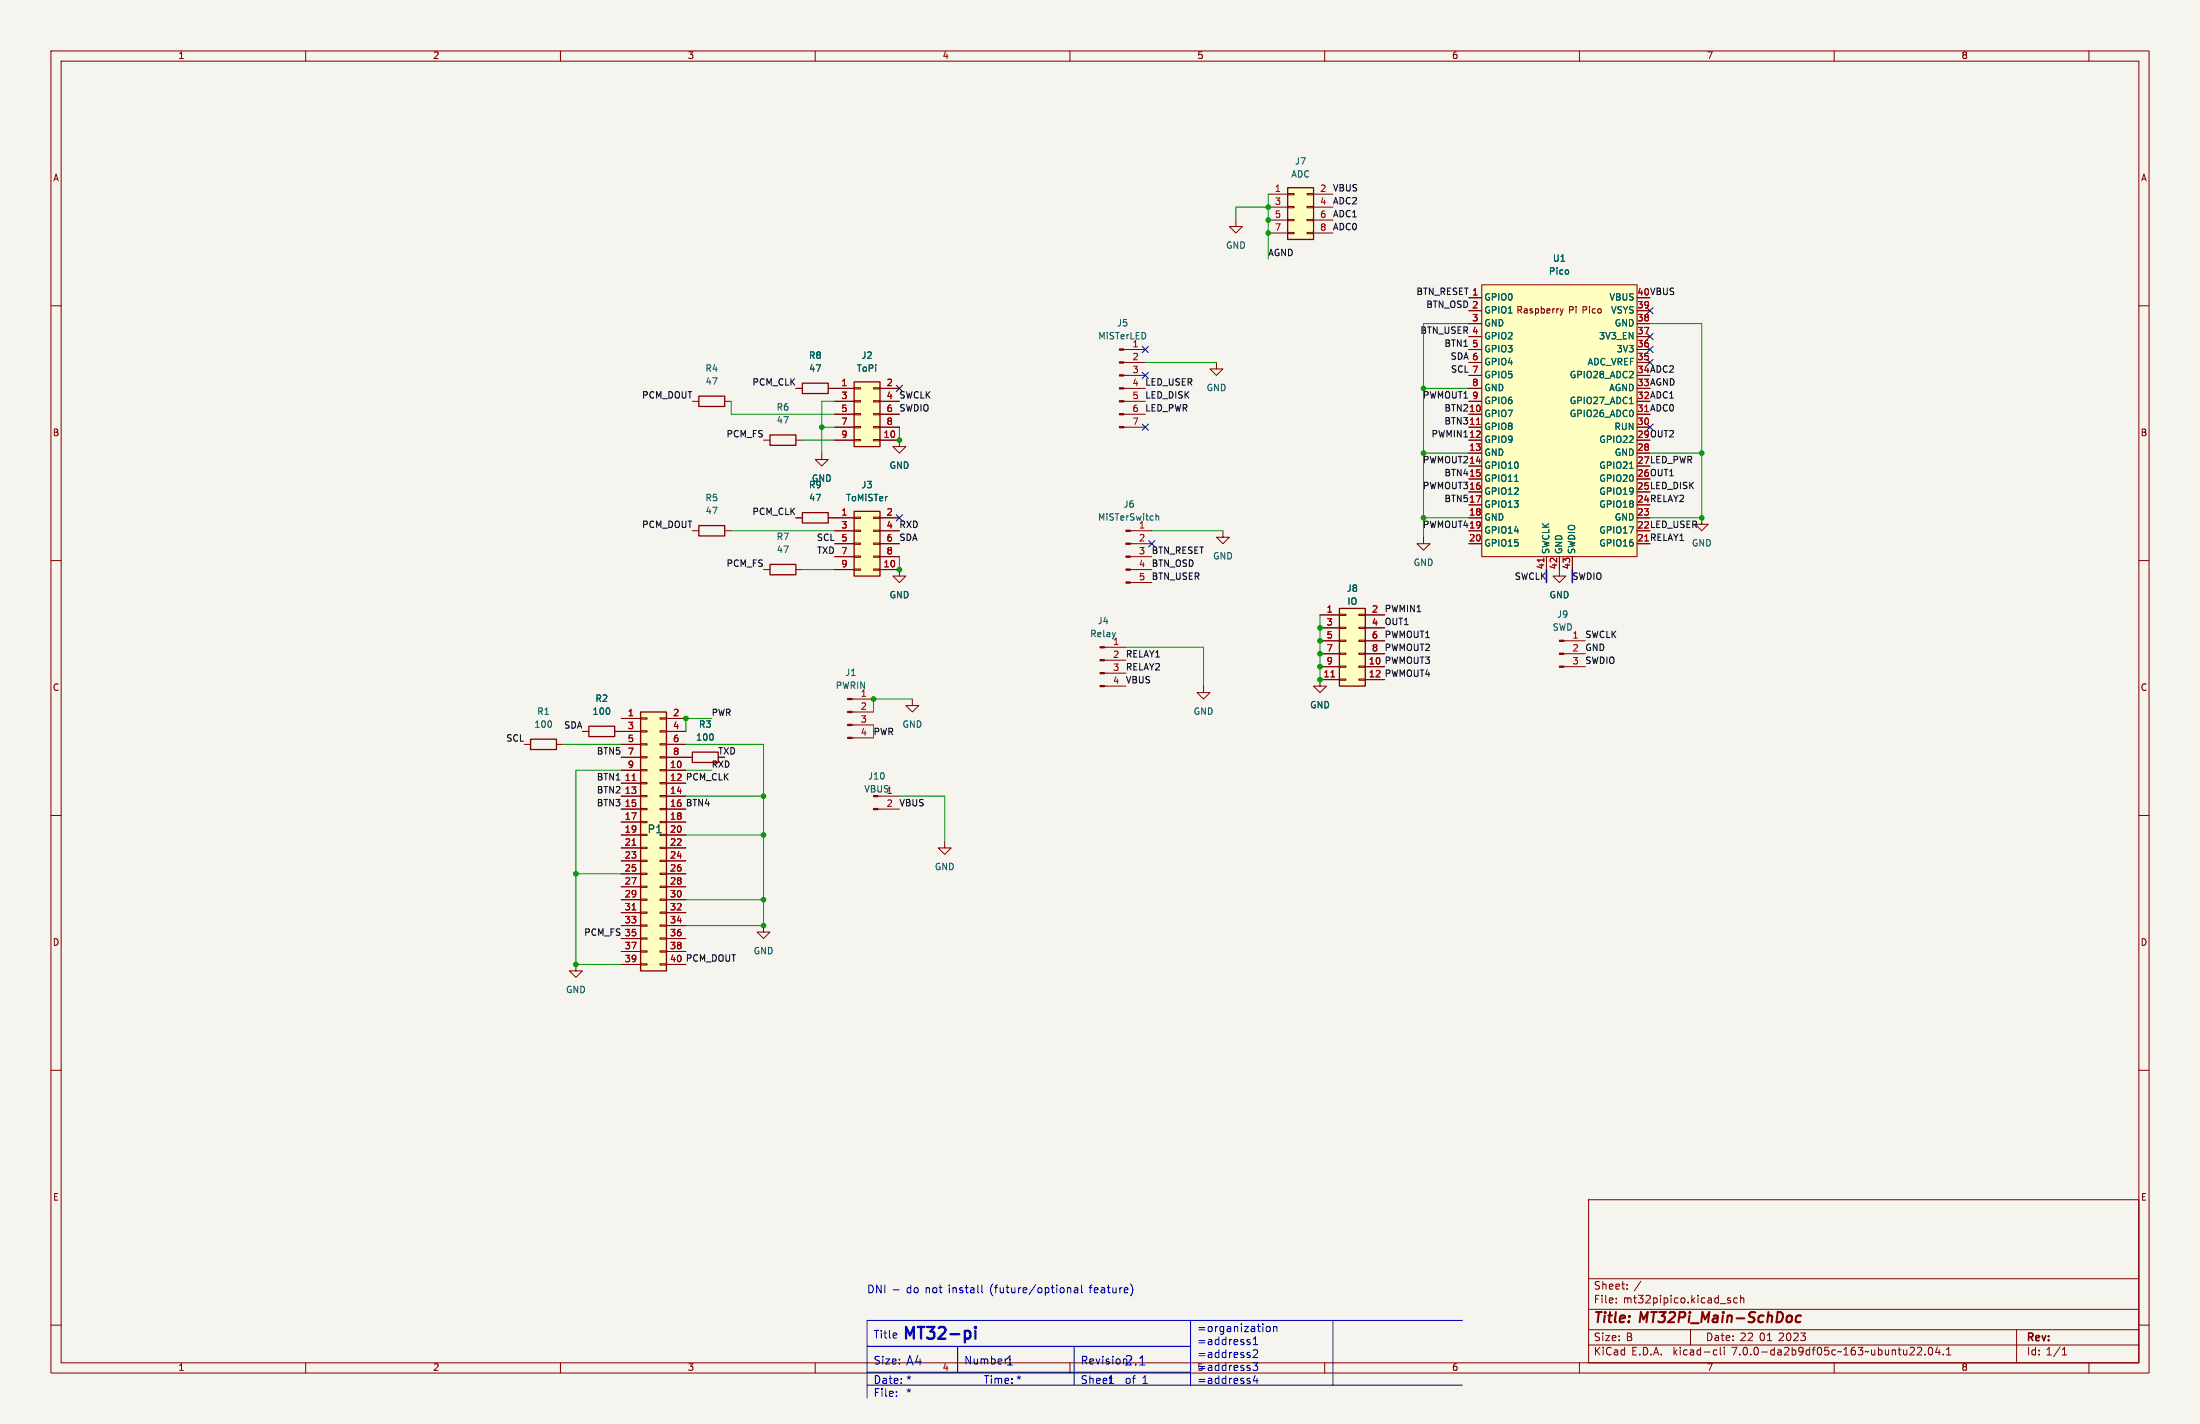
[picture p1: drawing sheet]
<svg xmlns="http://www.w3.org/2000/svg" width="432mm" height="279mm" viewBox="0 0 432 279" stroke-linecap="round" stroke-linejoin="round" font-family="sans-serif">
<path d="M0 0h431.8v279.4h-431.8z" fill="#f5f4ef" stroke="#f5f4ef" stroke-width=".2"/>
<g fill="none" stroke="#840000" stroke-width=".2">
<path d="M10 10h411.8v259.4h-411.8zM12 12h407.8v255.4h-407.8zM60 10v2M110 10v2M160 10v2M210 10v2M260 10v2M310 10v2M360 10v2M410 10v2M248.9 38.1h3.8M252.7 38h1.3v.2h-1.3z"/>
<path d="M256.5 38h1.3v.2h-1.3zM257.8 38.1h3.8M10 60h2M242.6 43.2v1.3h1.2l-1.2 1.2-1.3-1.2h1.3M248.9 40.6h3.8M248.9 43.2h3.8M248.9 45.7h3.8M252.7 45.6h1.3v.2h-1.3zM252.7 43.1h1.3v.2h-1.3zM252.7 40.5h1.3v.3h-1.3zM256.5 45.6h1.3v.2h-1.3zM256.5 43.1h1.3v.2h-1.3z"/>
<path d="M256.5 40.5h1.3v.3h-1.3zM257.8 40.6h3.8M257.8 43.2h3.8M257.8 45.7h3.8M288.3 58.4h2.5M290.8 55.9h30.5v53.3h-30.5zM419.8 60h2M135.9 78.7h1.3M142.2 78.7h1.3M156.2 76.2h1.3M162.6 76.2h5M163.8 78.7h3.8"/>
<path d="M167.6 78.6h1.3v.3h-1.3zM167.6 76.1h1.3v.2h-1.3zM171.4 78.6h1.3v.3h-1.3zM171.4 76.1h1.3v.2h-1.3zM172.7 76.2h3.8M172.7 78.7h3.8M220.6 71.1h4.2M220.6 68.6h4.2M220.6 73.7h4.2M220.6 76.2h4.2M220.6 78.7h4.2M238.8 71.1v1.3h1.2l-1.2 1.3-1.3-1.3h1.3"/>
<path d="M288.3 61h2.5M288.3 63.5h2.5M288.3 71.1h2.5M288.3 68.6h2.5M288.3 66h2.5M288.3 73.7h2.5M288.3 76.2h2.5M288.3 78.7h2.5M306.2 60.6l.3 .8M306.5 61.4l-.3 .5M306.8 60.6l-.3 .8M321.3 61h2.5"/>
<path d="M321.3 63.5h2.5M321.3 71.1h2.5M321.3 68.6h2.5M321.3 66h2.5M149.9 86.4h1.2M156.2 86.4h1.3M161.3 88.9v1.3h1.3l-1.3 1.2-1.3-1.2h1.3M163.8 81.3h3.8M163.8 83.8h3.8M163.8 86.4h3.8M167.6 86.2h1.3v.3h-1.3zM167.6 83.7h1.3v.2h-1.3z"/>
<path d="M167.6 81.2h1.3v.2h-1.3zM171.4 86.2h1.3v.3h-1.3zM171.4 83.7h1.3v.2h-1.3zM171.4 81.2h1.3v.2h-1.3zM172.7 86.4h3.8v1.2h1.3l-1.3 1.3-1.2-1.3h1.2M172.7 81.3h3.8M172.7 83.8h3.8M220.6 81.3h4.2M220.6 83.8h4.2M288.3 81.3h2.5M288.3 83.8h2.5M288.3 86.4h2.5"/>
<path d="M288.3 88.9h2.5M288.3 91.4h2.5M288.3 94h2.5M288.3 96.5h2.5M288.3 99.1h2.5M321.3 83.8h2.5M321.3 88.9h2.5M10 110h2M135.9 104.1h1.3M142.2 104.1h1.3M149.9 111.8h1.2M156.2 101.6h1.3"/>
<path d="M156.2 111.8h1.3M162.6 101.6h5M163.8 104.1h3.8M163.8 106.7h3.8M163.8 111.8h3.8M163.8 109.2h3.8M167.6 111.6h1.3v.3h-1.3zM167.6 109.1h1.3v.2h-1.3zM167.6 106.6h1.3v.2h-1.3zM167.6 104h1.3v.3h-1.3zM167.6 101.5h1.3v.2h-1.3zM171.4 111.6h1.3v.3h-1.3z"/>
<path d="M171.4 109.1h1.3v.2h-1.3zM171.4 106.6h1.3v.2h-1.3zM171.4 104h1.3v.3h-1.3zM171.4 101.5h1.3v.2h-1.3zM172.7 111.8h3.8v1.2h1.3l-1.3 1.3-1.2-1.3h1.2M172.7 101.6h3.8M172.7 104.1h3.8M172.7 106.7h3.8M172.7 109.2h3.8M221.8 104.1h4.3M221.8 106.7h4.3M221.8 114.3h4.3"/>
<path d="M221.8 111.8h4.3M221.8 109.2h4.3M240 104.1v1.3h1.3l-1.3 1.3-1.2-1.3h1.2M279.4 105.4v1.3h1.3l-1.3 1.3-1.3-1.3h1.3M288.3 101.6h2.5M288.3 104.1h2.5M288.3 106.7h2.5M303.5 109.2v2.6M306.1 109.2v3.8h1.2l-1.2 1.3-1.3-1.3h1.3M308.6 109.2v2.6M321.3 101.6h2.5M334 101.6v1.3h1.3l-1.3 1.2-1.3-1.2h1.3"/>
<path d="M419.8 110h2M167.2 139.7h4.2M167.2 137.2h4.2M179.1 137.2v1.2h1.2l-1.2 1.3-1.3-1.3h1.3M216.8 134.6h4.2M216.8 132.1h4.2M216.8 129.5h4.2M216.8 127h4.2M236.2 134.6v1.3h1.3l-1.3 1.3-1.3-1.3h1.3M259.1 120.7h3.8M259.1 130.8h3.8M259.1 123.2h3.8"/>
<path d="M259.1 125.7h3.8M259.1 128.3h3.8M262.9 133.2h1.3v.3h-1.3zM262.9 130.7h1.3v.2h-1.3zM262.9 128.1h1.3v.3h-1.3zM262.9 125.6h1.3v.3h-1.3zM262.9 123.1h1.3v.2h-1.3zM262.9 120.5h1.3v.3h-1.3zM262.9 133.4h-3.8v1.2h1.2l-1.2 1.3-1.3-1.3h1.3M266.7 133.2h1.3v.3h-1.3zM266.7 130.7h1.3v.2h-1.3zM266.7 128.1h1.3v.3h-1.3z"/>
<path d="M266.7 125.6h1.3v.3h-1.3zM266.7 123.1h1.3v.2h-1.3zM266.7 120.5h1.3v.3h-1.3zM268 120.7h3.8M268 130.8h3.8M268 133.4h3.8M268 123.2h3.8M268 125.7h3.8M268 128.3h3.8M306.9 130.8h4.2M306.9 125.7h4.2M306.9 128.3h4.2"/>
<path d="M10 160h2M102.9 146.1h1.2M109.2 146.1h1.3M114.3 143.5h1.3M120.6 143.5h5.1M121.9 148.6h3.8M121.9 141h3.8M121.9 151.1h3.8M121.9 153.7h3.8M121.9 156.2h3.8M121.9 158.8h3.8M121.9 146.1h3.8"/>
<path d="M125.7 158.6h1.3v.3h-1.3zM125.7 156.1h1.3v.2h-1.3zM125.7 153.5h1.3v.3h-1.3zM125.7 151h1.3v.3h-1.3zM125.7 148.5h1.3v.2h-1.3zM125.7 145.9h1.3v.3h-1.3zM125.7 143.4h1.3v.2h-1.3zM125.7 140.8h1.3v.3h-1.3zM129.5 158.6h1.3v.3h-1.3zM129.5 156.1h1.3v.2h-1.3zM129.5 153.5h1.3v.3h-1.3zM129.5 151h1.3v.3h-1.3z"/>
<path d="M129.5 148.5h1.3v.2h-1.3zM129.5 145.9h1.3v.3h-1.3zM129.5 143.4h1.3v.2h-1.3zM129.5 140.8h1.3v.3h-1.3zM130.8 148.6h5.1M130.8 141h3.8M130.8 151.1h3.8M130.8 153.7h3.8M130.8 156.2h3.8M130.8 158.8h3.8M130.8 143.5h3.8M130.8 146.1h3.8"/>
<path d="M167.2 144.8h4.2M167.2 142.2h4.2M172.3 158.8h4.2M172.7 156.2h3.8M419.8 160h2M121.9 161.3h3.8M121.9 163.8h3.8M121.9 166.4h3.8M121.9 168.9h3.8M121.9 171.5h3.8M121.9 174h3.8M121.9 176.5h3.8"/>
<path d="M121.9 179.1h3.8M125.7 178.9h1.3v.3h-1.3zM125.7 176.4h1.3v.3h-1.3zM125.7 173.9h1.3v.2h-1.3zM125.7 171.3h1.3v.3h-1.3zM125.7 168.8h1.3v.2h-1.3zM125.7 166.2h1.3v.3h-1.3zM125.7 163.7h1.3v.3h-1.3zM125.7 161.2h1.3v.2h-1.3zM129.5 178.9h1.3v.3h-1.3zM129.5 176.4h1.3v.3h-1.3zM129.5 173.9h1.3v.2h-1.3z"/>
<path d="M129.5 171.3h1.3v.3h-1.3zM129.5 168.8h1.3v.2h-1.3zM129.5 166.2h1.3v.3h-1.3zM129.5 163.7h1.3v.3h-1.3zM129.5 161.2h1.3v.2h-1.3zM130.8 161.3h3.8M130.8 163.8h3.8M130.8 166.4h3.8M130.8 168.9h3.8M130.8 171.5h3.8M130.8 174h3.8M130.8 176.5h3.8"/>
<path d="M130.8 179.1h3.8M185.4 165.1v1.3h1.3l-1.3 1.2-1.3-1.2h1.3M113 189.2v1.3h1.3l-1.3 1.3-1.2-1.3h1.2M121.9 181.6h3.8M121.9 184.2h3.8M121.9 186.7h3.8M121.9 189.2h3.8M125.7 189.1h1.3v.3h-1.3zM125.7 186.6h1.3v.2h-1.3zM125.7 184h1.3v.3h-1.3zM125.7 181.5h1.3v.2h-1.3zM129.5 189.1h1.3v.3h-1.3z"/>
<path d="M129.5 186.6h1.3v.2h-1.3zM129.5 184h1.3v.3h-1.3zM129.5 181.5h1.3v.2h-1.3zM130.8 181.6h3.8M130.8 184.2h3.8M130.8 186.7h3.8M130.8 189.2h3.8M149.9 181.6v1.3h1.2l-1.2 1.3-1.3-1.3h1.3M10 210h2M419.8 210h2M311.8 235.4h108v32h-108zM10 260h2"/>
<path d="M311.8 256.9h108M311.8 250.9h108M317.2 255.5v.2M317.2 254.7v.2M319.4 252.8v.2M319.4 252v.2M339.1 255.1l.5 .1 .1 .2-.2 .3-.4-.1M339.1 254.7h.5M341 254.7h-.4l-.3 .2 .1 .7h.6M341.6 254.8l.2-.1h.4l.1 1M341.6 254.2v1.5M419.8 260h2"/>
<path d="M60 267.4v2M110 267.4v2M160 267.4v2M210 267.4v2M260 267.4v2M310 267.4v2M311.8 263.9h108M311.8 260.9h108M331.8 260.9v3M336.6 264.9h.4M337 265.8l-.4 .1M337.6 264.4v1.2l.3 .3"/>
<path d="M338.4 264.4v.1M338.4 264.9v1M360 267.4v2M376.3 264.5l.6-.1 .2 .1 .1 .3-.9 1.1h.9M377.8 265.7v.2M378.7 264.4h.1a.8 .8 0 0 1 .5 .7 .8 .8 0 0 1-.5 .8 .99 .99 0 0 1-.1-1.5zM380.3 264.3l-.4 1.1h.9M380.6 264.9v1M381.4 265.7v.2M382 265.9h.9M382 264.8l.5-.4v1.5M395.8 260.9v6.5"/>
<path d="M404.8 265.9h.8M404.8 264.8l.4-.4v1.5M410 267.4v2"/>
</g>
<path d="M353.5 258.2a.66 .66 0 0 0-1 .3l-.1 .6 .2 .2h.7" fill="none" stroke="#840000" stroke-width=".4"/>
<g fill="#ffffc2" stroke="#ffffc2" stroke-width=".2">
<path d="M290.8 55.9h30.5v53.3h-30.5z"/>
<path d="M125.7 139.7h5.1v50.8h-5.1z"/>
<path d="M167.6 100.3h5.1v12.7h-5.1z"/>
<path d="M252.7 36.8h5.1v10.2h-5.1z"/>
<path d="M167.6 74.9h5.1v12.7h-5.1z"/>
<path d="M262.9 119.4h5.1v15.2h-5.1z"/>
</g>
<path d="M289.8 83.3h.7M303 109.5v.7M261.2 132.8h.8M124.1 153.1h.7M124.1 165.8h.7M124.1 178.5h.7" fill="none" stroke="#a90000" stroke-width=".2"/>
<path d="M319.8 79.2h.8M319.8 91.9h.8M226.9 100.8v1.3M226.9 101.3h.5v.8" fill="none" stroke="#006464" stroke-width=".2"/>
<g fill="none" stroke="#840000" stroke-width=".25">
<path d="M252.7 36.8h5.1v10.2h-5.1zM137.2 77.7h5v2.1h-5zM157.5 75.2h5.1v2h-5.1zM167.6 74.9h5.1v12.7h-5.1zM151.1 85.3h5.1v2.1h-5.1zM137.2 103.1h5v2.1h-5zM151.1 110.7h5.1v2.1h-5.1zM157.5 100.6h5.1v2h-5.1zM167.6 100.3h5.1v12.7h-5.1zM262.9 119.4h5.1v15.2h-5.1zM125.7 139.7h5.1v50.8h-5.1zM104.1 145h5.1v2.1h-5.1z"/>
<path d="M115.6 142.5h5v2h-5zM135.9 147.6h5.1v2h-5.1z"/>
</g>
<g fill="#840000" stroke="#840000" stroke-width=".2">
<path d="M221 114.2h.8v.2h-.8z"/>
<path d="M221 111.6h.8v.3h-.8z"/>
<path d="M221 109.1h.8v.2h-.8z"/>
<path d="M221 106.6h.8v.2h-.8z"/>
<path d="M221 104h.8v.3h-.8z"/>
<path d="M219.7 83.7h.9v.2h-.9z"/>
<path d="M219.7 81.2h.9v.2h-.9z"/>
<path d="M219.7 78.6h.9v.3h-.9z"/>
<path d="M219.7 76.1h.9v.2h-.9z"/>
<path d="M219.7 73.5h.9v.3h-.9z"/>
<path d="M219.7 71h.9v.2h-.9z"/>
<path d="M219.7 68.5h.9v.2h-.9z"/>
<path d="M166.4 144.7h.8v.2h-.8z"/>
<path d="M166.4 142.1h.8v.3h-.8z"/>
<path d="M166.4 139.6h.8v.2h-.8z"/>
<path d="M166.4 137h.8v.3h-.8z"/>
<path d="M215.9 134.5h.9v.2h-.9z"/>
<path d="M215.9 132h.9v.2h-.9z"/>
<path d="M215.9 129.4h.9v.3h-.9z"/>
<path d="M215.9 126.9h.9v.2h-.9z"/>
<path d="M171.4 158.6h.9v.3h-.9z"/>
<path d="M306.1 130.7h.8v.2h-.8z"/>
<path d="M306.1 128.1h.8v.3h-.8z"/>
<path d="M306.1 125.6h.8v.3h-.8z"/>
</g>
<g fill="none" stroke="#0000c2" stroke-width=".2">
<path d="M175.3 253.1h1.2M192.7 252.1v1.4l.2 .2M209.5 252.7v1M209.5 252.8l.2-.1h.4l.1 1M210.9 252.7h.6v1M211.5 253l-.5 .1a.3 .3 0 0 0-.2 .3 .3 .3 0 0 0 .2 .3l.5-.1M212.3 252.1v1.4l.2 .2M222 252a1.79 1.79 0 0 1 0 2.2M233.7 259.1v12.7M261.6 259.1v12.7M287 259.1h-116.8v15.2M170.2 271.8h116.8"/>
<path d="M170.2 264.2h63.5M170.2 269.2h63.5M175.9 273.8v.2M175.9 273v.2M188 264.2v5M210.8 264.2v7.6M223.7 267.8h1M245.2 263.3l.2 .2-.2 .3M245.2 262.8l.1 .1M245.9 267.4h1l-.6 .6 .5 .1v.7l-.2 .1-.7-.1M246 265l.6-.2 .2 .2 .1 .3-1 1.1h1M246 263.8h.9"/>
<path d="M246.3 269.9l-.3 1h.9M246.4 262.3v1.5M246.7 270.4v1M248.6 260.4l.2-.1 .4 .1 .1 .6-.1 .2-.4 .1-.2-.2zM250 260.4l.2-.1h.4v1M250 260.3v1"/>
</g>
<path d="M190 261.1l.5 .5v.6l-.5 .4M191.4 260.4v.2M191.4 261.1v1.5M191.4 260.4l-.1 .1 .1 .1M191.4 260.4l.2 .1-.2 .1" fill="none" stroke="#0000c2" stroke-width=".46"/>
<path d="M303.5 111.8v2.5M308.6 111.8v2.5" fill="none" stroke="#000084" stroke-width=".3"/>
<g fill="none" stroke="#009600" stroke-width=".2">
<path d="M248.9 38.1v12.7M248.9 40.6h-6.3v2.6M143.5 78.7v2.6h20.3M163.8 78.7h-2.5v10.2M224.8 71.1h14M279.4 76.2h8.9M288.3 63.5h-8.9v41.9M323.8 63.5h10.2v38.1h-10.2M157.5 86.4h6.3M161.3 83.8h2.5M176.5 83.8v2.6M279.4 88.9h8.9"/>
<path d="M323.8 88.9h10.2M143.5 104.1h20.3M157.5 111.8h6.3M176.5 109.2v2.6M226.1 104.1h13.9M279.4 101.6h8.9M179.1 137.2h-7.7v2.5M221 127h15.2v7.6M259.1 120.7v12.7M110.5 146.1h11.4M121.9 151.1h-8.9v38.1h8.9M134.6 151.1h5.1"/>
<path d="M134.6 146.1h15.3v35.5h-15.3M134.6 156.2h15.3M139.7 141h-5.1v2.5M171.4 142.2v2.6M176.5 156.2h8.9v8.9M113 171.5h8.9M134.6 176.5h15.3M134.6 163.8h15.3"/>
</g>
<g fill="none" stroke="#000084" stroke-width=".2">
<path d="M175.9 75.6l1.2 1.2M177.1 75.6l-1.2 1.2M224.2 73.1l1.2 1.2M224.2 68l1.2 1.2M225.4 73.1l-1.2 1.2M225.4 68l-1.2 1.2M323.2 60.4l1.3 1.2M323.2 65.4l1.3 1.2M323.2 70.5l1.3 1.2M323.2 68l1.3 1.2M324.5 60.4l-1.3 1.2M324.5 65.4l-1.3 1.2"/>
<path d="M324.5 70.5l-1.3 1.2M324.5 68l-1.3 1.2M224.2 83.2l1.2 1.2M225.4 83.2l-1.2 1.2M323.2 83.2l1.3 1.2M324.5 83.2l-1.3 1.2M175.9 101l1.2 1.2M177.1 101l-1.2 1.2M225.5 106.1l1.2 1.2M226.7 106.1l-1.2 1.2"/>
</g>
<g fill="#009600" stroke="#009600" stroke-width=".2">
<circle cx="248.9" cy="45.7" r=".46"/>
<circle cx="279.4" cy="76.2" r=".46"/>
<circle cx="259.1" cy="123.2" r=".46"/>
<circle cx="279.4" cy="101.6" r=".46"/>
<circle cx="248.9" cy="40.6" r=".46"/>
<circle cx="248.9" cy="43.2" r=".46"/>
<circle cx="113" cy="171.5" r=".46"/>
<circle cx="113" cy="189.2" r=".46"/>
<circle cx="134.6" cy="141" r=".46"/>
<circle cx="259.1" cy="133.4" r=".46"/>
<circle cx="259.1" cy="130.8" r=".46"/>
<circle cx="259.1" cy="128.3" r=".46"/>
<circle cx="149.9" cy="181.6" r=".46"/>
<circle cx="149.9" cy="176.5" r=".46"/>
<circle cx="149.9" cy="156.2" r=".46"/>
<circle cx="149.9" cy="163.8" r=".46"/>
<circle cx="259.1" cy="125.7" r=".46"/>
<circle cx="279.4" cy="88.9" r=".46"/>
<circle cx="171.4" cy="137.2" r=".46"/>
<circle cx="176.5" cy="111.8" r=".46"/>
<circle cx="176.5" cy="86.4" r=".46"/>
<circle cx="161.3" cy="83.8" r=".46"/>
<circle cx="334" cy="88.9" r=".46"/>
<circle cx="334" cy="101.6" r=".46"/>
</g>
<text font-size="3.2" fill="#0000c2" x="177.3" y="263.1">MT32-pi</text>
<g font-size="2.8" fill="#840000">
<text x="312.8" y="260.2">Title:</text>
<text x="321.9" y="260.2">MT32Pi_Main-SchDoc</text>
</g>
<g font-size="2.5" fill="#0000c2">
<text x="177.8" y="268.2">A4</text>
<text x="197.4" y="268.2">1</text>
<text x="220.7" y="268.2">2.1</text>
</g>
<text font-size="2.1" fill="#006464" x="127" y="163.8">P1</text>
<g font-size="2.1" fill="#0000c2">
<text x="170.2" y="254">DNI -</text>
<text x="177.9" y="254">do not</text>
<text x="186.3" y="254">install</text>
<text x="194.4" y="254">(future/optional</text>
<text x="214.1" y="254">feature)</text>
<text x="171.4" y="262.9">Title</text>
<text x="234.9" y="261.6">=organization</text>
<text x="171.4" y="268">Size:</text>
<text x="189.2" y="268">Number:</text>
<text x="212.1" y="268">Revision:</text>
<text x="234.9" y="266.7">=address2</text>
<text x="234.9" y="264.2">=address1</text>
<text x="234.9" y="269.2">=address3</text>
<text x="171.4" y="274.3">File:</text>
<text x="171.4" y="271.8">Date: *</text>
<text x="177.8" y="274.3">*</text>
<text x="193" y="271.8">Time: *</text>
<text x="212.1" y="271.8">Sheet1</text>
<text x="220.7" y="271.8">of</text>
<text x="224" y="271.8">1</text>
<text x="234.9" y="271.8">=address4</text>
</g>
<g font-size="2.1" fill="#840000">
<text x="312.8" y="256">File:</text>
<text x="312.8" y="253.3">Sheet:</text>
<text x="318.6" y="256">mt32pipico.kicad_sch</text>
<text x="320.7" y="253.3">/</text>
<text x="312.8" y="263.4">Size:</text>
<text x="319.1" y="263.4">B</text>
<text x="334.8" y="263.4">Date:</text>
<text x="341.5" y="263.4">22</text>
<text x="345.3" y="263.4">01</text>
<text x="349.2" y="263.4">2023</text>
<text x="397.8" y="263.6">Rev:</text>
<text x="312.8" y="266.2">KiCad</text>
<text x="320.2" y="266.2">E.D.A.</text>
<text x="328.5" y="266.2">kicad-cli</text>
<text x="340" y="266.2">7.0.0-da2b9df05c~163~ubuntu22.04.1</text>
<text x="397.8" y="266.2">Id: 1/1</text>
</g>
<g font-size="1.8" fill="#840000">
<text x="35" y="11.8">1</text>
<text x="85" y="11.8">2</text>
<text x="135" y="11.8">3</text>
<text x="185" y="11.8">4</text>
<text x="235" y="11.8">5</text>
<text x="285" y="11.8">6</text>
<text x="335" y="11.8">7</text>
<text x="385" y="11.8">8</text>
<text x="10.4" y="35.8">A</text>
<text x="420.2" y="35.8">A</text>
<text x="321.3" y="58.2">40 VBUS</text>
<text x="291.3" y="61.8">GPIO1 Raspberry</text>
<text x="307.8" y="61.8">Pi Pico</text>
<text x="321.3" y="75.9">33 AGND</text>
<text x="321.3" y="73.4">34 ADC2</text>
<text x="321.3" y="78.5">32 ADC1</text>
<text x="10.3" y="85.8">B</text>
<text x="321.3" y="86.1">29 OUT2</text>
<text x="420.1" y="85.8">B</text>
<text x="321.3" y="93.7">26 OUT1</text>
<text x="321.3" y="91.2">27 LED_PWR</text>
<text x="321.3" y="98.8">24 RELAY2</text>
<text x="321.3" y="96.3">25 LED_DISK</text>
<text x="321.3" y="103.9">22 LED_USER</text>
<text x="10.3" y="135.8">C</text>
<text x="420.1" y="135.8">C</text>
<text x="141" y="148.2">TXD</text>
<text x="10.3" y="185.8">D</text>
<text x="420.1" y="185.8">D</text>
<text x="10.4" y="235.8">E</text>
<text x="420.2" y="235.8">E</text>
<text x="35" y="269.2">1</text>
<text x="85" y="269.2">2</text>
<text x="135" y="269.2">3</text>
<text x="185" y="269.2">4</text>
<text x="285" y="269.2">6</text>
<text x="335" y="269.2">7</text>
<text x="385" y="269.2">8</text>
</g>
<g font-size="1.8" fill="#006464">
<text x="253.4" y="35.1">ADC</text>
<text x="254.1" y="32.6">J7</text>
<text x="240.6" y="49.1">GND</text>
<text x="304.7" y="51.6">U1</text>
<text x="291.3" y="59.2">GPIO0</text>
<text x="303.9" y="54.2">Pico</text>
<text x="315.8" y="59.2">VBUS</text>
<text x="219.2" y="64.3">J5</text>
<text x="291.3" y="64.3">GND</text>
<text x="291.3" y="61.8">GPIO1</text>
<text x="316.1" y="61.8">VSYS</text>
<text x="316.8" y="64.3">GND</text>
<text x="158.7" y="70.7">R8</text>
<text x="169" y="70.7">J2</text>
<text x="215.5" y="66.9">MiSTerLED</text>
<text x="222.2" y="68.3">1</text>
<text x="291.3" y="66.9">GPIO2</text>
<text x="291.3" y="69.4">GPIO3</text>
<text x="291.3" y="71.9">GPIO4</text>
<text x="311.5" y="71.9">ADC_VREF</text>
<text x="313.7" y="66.9">3V3_EN</text>
<text x="317.2" y="69.4">3V3</text>
<text x="138.4" y="73.2">R4</text>
<text x="138.4" y="75.8">47</text>
<text x="158.7" y="73.2">47</text>
<text x="168.1" y="73.2">ToPi</text>
<text x="236.8" y="77">GND</text>
<text x="291.3" y="74.5">GPIO5</text>
<text x="291.3" y="77">GND</text>
<text x="308" y="74.5">GPIO28_ADC2</text>
<text x="315.7" y="77">AGND</text>
<text x="152.4" y="80.8">R6</text>
<text x="152.4" y="83.4">47</text>
<text x="291.3" y="82.1">GPIO7</text>
<text x="291.3" y="79.6">GPIO6</text>
<text x="308" y="82.1">GPIO26_ADC0</text>
<text x="308" y="79.6">GPIO27_ADC1</text>
<text x="291.3" y="84.6">GPIO8</text>
<text x="291.3" y="87.2">GPIO9</text>
<text x="291.3" y="89.7">GND</text>
<text x="313.8" y="87.2">GPIO22</text>
<text x="316.7" y="84.6">RUN</text>
<text x="316.8" y="89.7">GND</text>
<text x="159.3" y="94.8">GND</text>
<text x="174.5" y="92.3">GND</text>
<text x="291.3" y="92.3">GPIO10</text>
<text x="291.3" y="94.8">GPIO11</text>
<text x="313.8" y="94.8">GPIO20</text>
<text x="313.8" y="92.3">GPIO21</text>
<text x="138.4" y="98.6">R5</text>
<text x="138.4" y="101.2">47</text>
<text x="158.7" y="96.1">R9</text>
<text x="158.7" y="98.6">47</text>
<text x="166" y="98.6">ToMiSTer</text>
<text x="169" y="96.1">J3</text>
<text x="220.5" y="99.9">J6</text>
<text x="291.3" y="97.3">GPIO12</text>
<text x="291.3" y="99.9">GPIO13</text>
<text x="313.8" y="99.9">GPIO18</text>
<text x="313.8" y="97.3">GPIO19</text>
<text x="152.4" y="106.2">R7</text>
<text x="215.4" y="102.4">MiSTerSwitch</text>
<text x="291.3" y="102.4">GND</text>
<text x="291.3" y="105">GPIO14</text>
<text x="291.3" y="107.5">GPIO15</text>
<text x="313.8" y="107.5">GPIO16</text>
<text x="313.8" y="105">GPIO17</text>
<text x="316.8" y="102.4">GND</text>
<text x="332" y="107.5">GND</text>
<text x="152.4" y="108.8">47</text>
<text x="238" y="110">GND</text>
<text x="277.4" y="111.3">GND</text>
<text x="304.4" y="108.7" transform="rotate(-90 304.4 108.7)">SWCLK</text>
<text x="306.9" y="108.7" transform="rotate(-90 306.9 108.7)">GND</text>
<text x="309.4" y="108.7" transform="rotate(-90 309.4 108.7)">SWDIO</text>
<text x="174.5" y="117.7">GND</text>
<text x="264.3" y="116.4">J8</text>
<text x="264.4" y="118.9">IO</text>
<text x="304.1" y="117.7">GND</text>
<text x="213.9" y="125.3">Relay</text>
<text x="215.4" y="122.7">J4</text>
<text x="304.7" y="124">SWD</text>
<text x="305.6" y="121.5">J9</text>
<text x="218.4" y="126.7">1</text>
<text x="116.8" y="138">R2</text>
<text x="164" y="135.4">PWRIN</text>
<text x="165.9" y="132.9">J1</text>
<text x="104.8" y="143.1">100</text>
<text x="105.4" y="140.5">R1</text>
<text x="116.2" y="140.5">100</text>
<text x="137.1" y="143.1">R3</text>
<text x="177.1" y="143.1">GND</text>
<text x="234.2" y="140.5">GND</text>
<text x="257.1" y="139.3">GND</text>
<text x="136.6" y="145.6">100</text>
<text x="169.6" y="155.8">VBUS1</text>
<text x="170.3" y="153.2">J10</text>
<text x="183.4" y="171">GND</text>
<text x="147.9" y="187.5">GND</text>
<text x="111" y="195.1">GND</text>
</g>
<g font-size="1.8" fill="#a90000">
<text x="250.2" y="37.8">1</text>
<text x="250.2" y="40.4">3</text>
<text x="259" y="37.8">2</text>
<text x="259" y="40.4">4</text>
<text x="250.2" y="42.9">5</text>
<text x="250.2" y="45.5">7</text>
<text x="259" y="42.9">6</text>
<text x="259" y="45.5">8</text>
<text x="288.9" y="58.2">1</text>
<text x="321.3" y="58.2">40</text>
<text x="288.9" y="63.2">3</text>
<text x="288.9" y="60.7">2</text>
<text x="288.9" y="65.8">4</text>
<text x="321.3" y="65.8">37</text>
<text x="321.3" y="63.2">38</text>
<text x="321.3" y="60.7">39</text>
<text x="222.2" y="70.9">2</text>
<text x="288.9" y="68.3">5</text>
<text x="288.9" y="70.9">6</text>
<text x="321.3" y="70.9">35</text>
<text x="321.3" y="68.3">36</text>
<text x="165.1" y="75.9">1</text>
<text x="174" y="75.9">2</text>
<text x="222.2" y="73.4">3</text>
<text x="222.2" y="75.9">4</text>
<text x="288.9" y="75.9">8</text>
<text x="288.9" y="73.4">7</text>
<text x="321.3" y="75.9">33</text>
<text x="321.3" y="73.4">34</text>
<text x="165.1" y="78.5">3</text>
<text x="165.1" y="81">5</text>
<text x="165.1" y="83.6">7</text>
<text x="174" y="78.5">4</text>
<text x="174" y="81">6</text>
<text x="174" y="83.6">8</text>
<text x="222.2" y="78.5">5</text>
<text x="222.2" y="81">6</text>
<text x="222.2" y="83.6">7</text>
<text x="288.3" y="81">10</text>
<text x="288.3" y="83.6">11</text>
<text x="288.9" y="78.5">9</text>
<text x="321.3" y="83.6">30</text>
<text x="321.3" y="81">31 ADC0</text>
<text x="321.3" y="81">31</text>
<text x="321.3" y="78.5">32</text>
<text x="165.1" y="86.1">9</text>
<text x="173.4" y="86.1">10</text>
<text x="288.3" y="86.1">12</text>
<text x="288.3" y="88.6">13</text>
<text x="321.3" y="88.6">28</text>
<text x="321.3" y="86.1">29</text>
<text x="288.3" y="93.7">15</text>
<text x="288.3" y="91.2">14</text>
<text x="321.3" y="93.7">26</text>
<text x="321.3" y="91.2">27</text>
<text x="165.1" y="101.3">1</text>
<text x="174" y="101.3">2</text>
<text x="288.3" y="98.8">17</text>
<text x="288.3" y="101.3">18</text>
<text x="288.3" y="96.3">16</text>
<text x="321.3" y="101.3">23</text>
<text x="321.3" y="98.8">24</text>
<text x="321.3" y="96.3">25</text>
<text x="165.1" y="103.9">3</text>
<text x="165.1" y="106.4">5</text>
<text x="174" y="103.9">4</text>
<text x="174" y="106.4">6</text>
<text x="223.5" y="103.9">1</text>
<text x="223.5" y="106.4">2</text>
<text x="288.3" y="106.4">20</text>
<text x="288.3" y="103.9">19</text>
<text x="321.3" y="106.4">21 RELAY1</text>
<text x="321.3" y="106.4">21</text>
<text x="321.3" y="103.9">22</text>
<text x="165.1" y="109">7</text>
<text x="165.1" y="111.5">9</text>
<text x="173.4" y="111.5">10</text>
<text x="174" y="109">8</text>
<text x="223.5" y="109">3</text>
<text x="223.5" y="111.5">4</text>
<text x="303.3" y="111.8" transform="rotate(-90 303.3 111.8)">41</text>
<text x="305.8" y="111.8" transform="rotate(-90 305.8 111.8)">42</text>
<text x="308.4" y="111.8" transform="rotate(-90 308.4 111.8)">43</text>
<text x="223.5" y="114">5</text>
<text x="260.3" y="120.4">1</text>
<text x="260.3" y="122.9">3</text>
<text x="260.3" y="125.5">5</text>
<text x="269.2" y="120.4">2</text>
<text x="269.2" y="122.9">4</text>
<text x="269.2" y="125.5">6</text>
<text x="308.6" y="125.5">1</text>
<text x="218.4" y="129.3">2</text>
<text x="218.4" y="131.8">3</text>
<text x="260.3" y="128">7</text>
<text x="260.3" y="130.6">9</text>
<text x="268.6" y="130.6">10</text>
<text x="269.2" y="128">8</text>
<text x="308.6" y="128">2</text>
<text x="308.6" y="130.6">3</text>
<text x="168.9" y="136.9">1</text>
<text x="218.4" y="134.4">4</text>
<text x="259.7" y="133.1">11</text>
<text x="268.6" y="133.1">12</text>
<text x="123.2" y="140.7">1</text>
<text x="123.2" y="143.3">3</text>
<text x="132" y="140.7">2</text>
<text x="132" y="143.3">4</text>
<text x="168.9" y="139.4">2</text>
<text x="168.9" y="142">3</text>
<text x="123.2" y="145.8">5</text>
<text x="123.2" y="148.3">7</text>
<text x="132" y="145.8">6</text>
<text x="132" y="148.3">8</text>
<text x="168.9" y="144.5">4</text>
<text x="122.6" y="153.4">11</text>
<text x="122.6" y="156">13</text>
<text x="123.2" y="150.9">9</text>
<text x="131.4" y="150.9">10</text>
<text x="131.4" y="156">14</text>
<text x="131.4" y="153.4">12</text>
<text x="122.6" y="158.5">15</text>
<text x="122.6" y="161">17</text>
<text x="131.4" y="161">18</text>
<text x="131.4" y="158.5">16</text>
<text x="174" y="158.5">2</text>
<text x="122.6" y="163.6">19</text>
<text x="122.6" y="166.1">21</text>
<text x="131.4" y="163.6">20</text>
<text x="131.4" y="166.1">22</text>
<text x="122.6" y="168.7">23</text>
<text x="122.6" y="171.2">25</text>
<text x="122.6" y="173.7">27</text>
<text x="131.4" y="168.7">24</text>
<text x="131.4" y="171.2">26</text>
<text x="131.4" y="173.7">28</text>
<text x="122.6" y="176.3">29</text>
<text x="122.6" y="178.8">31</text>
<text x="131.4" y="176.3">30</text>
<text x="131.4" y="178.8">32</text>
<text x="122.6" y="181.4">33</text>
<text x="122.6" y="183.9">35</text>
<text x="131.4" y="181.4">34</text>
<text x="131.4" y="183.9">36</text>
<text x="122.6" y="186.4">37</text>
<text x="122.6" y="189">39</text>
<text x="131.4" y="186.4">38</text>
<text x="131.4" y="189">40</text>
</g>
<g font-size="1.8" fill="#0f0f0f">
<text x="261.6" y="37.8">VBUS</text>
<text x="261.6" y="40.3">ADC2</text>
<text x="261.6" y="45.4">ADC0</text>
<text x="261.6" y="42.8">ADC1</text>
<text x="248.9" y="50.5">AGND</text>
<text x="277.9" y="58.1">BTN_RESET 1</text>
<text x="278.7" y="65.7">BTN_USER 4</text>
<text x="279.8" y="60.6">BTN_OSD 2</text>
<text x="283.4" y="68.2">BTN1</text>
<text x="284.6" y="70.8">SDA 6</text>
<text x="147.6" y="75.9">PCM_CLK</text>
<text x="224.8" y="75.9">LED_USER</text>
<text x="284.7" y="73.3">SCL 7</text>
<text x="125.9" y="78.4">PCM_DOUT</text>
<text x="176.5" y="78.4">SWCLK</text>
<text x="176.5" y="80.9">SWDIO</text>
<text x="224.8" y="80.9">LED_PWR</text>
<text x="224.8" y="78.4">LED_DISK</text>
<text x="279.2" y="78.4">PWMOUT1</text>
<text x="283.4" y="83.5">BTN3</text>
<text x="283.4" y="80.9">BTN2</text>
<text x="142.5" y="86">PCM_FS</text>
<text x="280.8" y="86">PWMIN1</text>
<text x="279.2" y="91.1">PWMOUT214</text>
<text x="283.4" y="93.6">BTN4</text>
<text x="147.6" y="101.3">PCM_CLK</text>
<text x="279.2" y="96.2">PWMOUT316</text>
<text x="283.4" y="98.7">BTN5</text>
<text x="125.9" y="103.8">PCM_DOUT</text>
<text x="160.2" y="106.3">SCL</text>
<text x="176.5" y="106.3">SDA</text>
<text x="176.5" y="103.8">RXD</text>
<text x="279.2" y="103.8">PWMOUT419</text>
<text x="142.5" y="111.4">PCM_FS</text>
<text x="160.3" y="108.9">TXD</text>
<text x="226.1" y="114">BTN_USER</text>
<text x="226.1" y="108.9">BTN_RESET</text>
<text x="226.1" y="111.4">BTN_OSD</text>
<text x="297.2" y="114">SWCLK</text>
<text x="308.6" y="114">SWDIO</text>
<text x="271.8" y="120.3">PWMIN1</text>
<text x="271.8" y="125.4">PWMOUT1</text>
<text x="271.8" y="122.8">OUT1</text>
<text x="311.1" y="125.4">SWCLK</text>
<text x="221" y="131.7">RELAY2</text>
<text x="221" y="129.2">RELAY1</text>
<text x="268.6" y="130.6">10 PWMOUT3</text>
<text x="271.8" y="127.9">PWMOUT2</text>
<text x="311.1" y="127.9">GND</text>
<text x="311.1" y="130.5">SWDIO</text>
<text x="221" y="134.3">VBUS</text>
<text x="268.6" y="133.1">12 PWMOUT4</text>
<text x="110.6" y="143.2">SDA</text>
<text x="99.2" y="145.7">SCL</text>
<text x="117" y="148.2">BTN5</text>
<text x="171.4" y="144.4">PWR</text>
<text x="117" y="155.9">BTN2</text>
<text x="117" y="153.3">BTN1</text>
<text x="131.4" y="153.4">12 PCM_CLK</text>
<text x="117" y="158.4">BTN3</text>
<text x="131.4" y="158.5">16 BTN4</text>
<text x="176.5" y="158.4">VBUS</text>
<text x="114.5" y="183.8">PCM_FS 35</text>
<text x="131.4" y="189">40 PCM_DOUT</text>
</g>
<text font-size="1.8" fill="#0000c2" x="235" y="269.2">5</text>
<g font-size="1.7" fill="#0f0f0f">
<text x="139.7" y="140.6">PWR</text>
<text x="139.7" y="150.8">RXD</text>
</g>
</svg>
